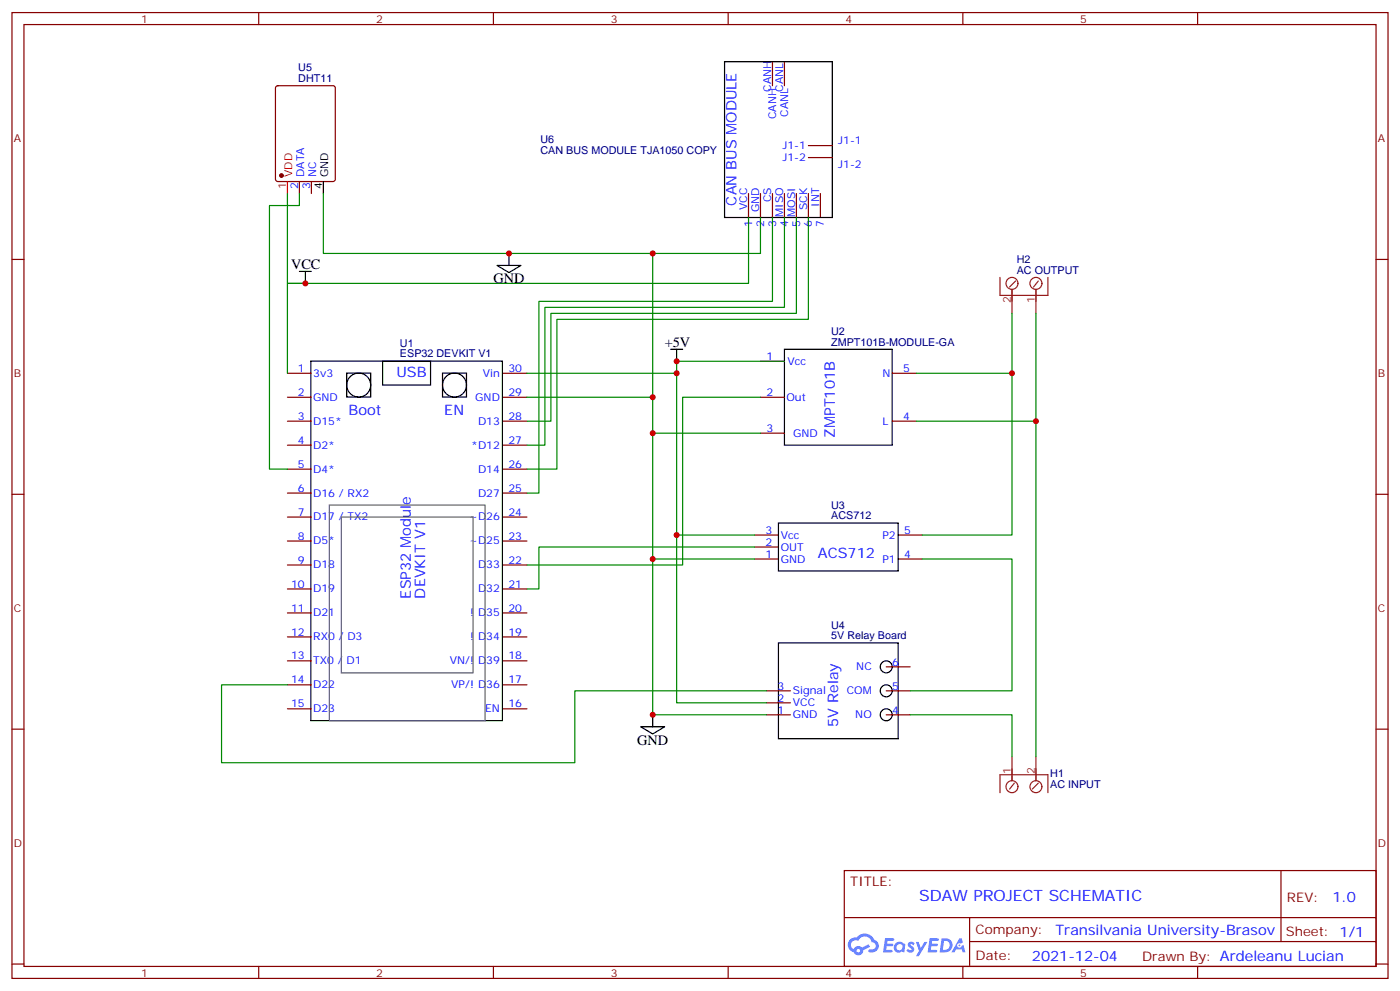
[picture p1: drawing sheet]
<svg xmlns="http://www.w3.org/2000/svg" width="412mm" height="292mm" viewBox="0 0 412 292" stroke-linecap="round" stroke-linejoin="round" font-family="sans-serif">
<g fill="none" stroke="#870000" stroke-width=".35">
<path d="M3.5 3.7h405.4v284.3h-405.4zM7.1 7.2h398.2v277.3h-398.2zM76.2 3.7v3.5M145.3 3.7v3.5M214.5 3.7v3.5M283.6 3.7v3.5M352.8 3.7v3.5M3.5 76.4h3.6M405.3 76.4h3.6M3.5 145.5h3.6M405.3 145.5h3.6M3.5 214.7h3.6"/>
<path d="M405.3 214.7h3.6M248.7 256.3h156.6v28.2h-156.6zM377.3 256.3v20.9M248.7 270.1h156.5M285.6 277.2h119.6M285.6 270.1v14.2M3.5 283.8h3.6M76.2 284.5v3.5M145.3 284.5v3.5M214.5 284.5v3.5M283.6 284.5v3.5M352.8 284.5v3.5"/>
<path d="M405.3 283.8h3.6"/>
</g>
<g fill="#5487ff">
<path d="M267.7 277.5a1.22 1.22 0 0 1 1.7 .2l-.4 .6a.47 .47 0 0 0-.3-.4 .47 .47 0 0 0-.5 .2l.1 .2a1.14 1.14 0 0 1 .8 1.8 1.14 1.14 0 0 1-1.9 0l-.2-.2 .5-.6 .7 .5a.29 .29 0 0 0 .3-.3 .29 .29 0 0 0-.2-.3 1.04 1.04 0 0 1-.6-1.7z"/>
<path d="M260.7 276.2h2.4l.3 .2-.2 .5-1.8 .1-.1 .8h1.5l.3 .4-.3 .4h-1.6l-.2 1.1h1.7l.2 .3-.2 .3-2.6 .1z"/>
<path d="M273.8 276.2h2.4l.3 .2-.1 .5-1.8 .1-.2 .8h1.6l.3 .4-.4 .4-1.6-.1-.1 1.1 1.7 .1 .2 .3-.2 .3-2.6 .1z"/>
<path d="M282.6 276.2h.7l.3 1.3-.6 .3a.69 .69 0 0 0-1 .3 .69 .69 0 0 0 .4 .9 .69 .69 0 0 0 .9-.6l.5-.2 .6 2.2h-.8l-.2-.9h-1.8l-.5 .9h-.8z"/>
<path d="M269.8 277.3h.8l.6 1.8 1.1-1.8h.9l-2.6 4.2h-.8l.9-1.5z"/>
<path d="M277.4 276.2l-.6 4.2h1.3a2.11 2.11 0 0 0 2.5-2.1 2.11 2.11 0 0 0-2.5-2.1zM278.1 277a1.39 1.39 0 0 1 1.7 1.4 1.39 1.39 0 0 1-1.8 1.2h-.3z"/>
<path d="M263.7 277.8a1.54 1.54 0 0 0-.1 2.2 1.54 1.54 0 0 0 2.2 .1l.6 .3 .3-2.3-.2-.3h-.4a1.49 1.49 0 0 0-2.4 0zM264 278.8a.94 .94 0 0 1 1.8 0 .94 .94 0 0 1-1.8 0z"/>
<path d="M250.4 276.6a2.18 2.18 0 0 0 1.1 3.7 1.44 1.44 0 0 0 1.6 .9 1.44 1.44 0 0 0 1.2-1.4l2-1.1-.5-.7-1.9 1a1.47 1.47 0 0 0-2.4 .4 1.39 1.39 0 0 1-.7-1.9 1.39 1.39 0 0 1 2-.5 2.12 2.12 0 0 1 2.2-1.3 2.12 2.12 0 0 1 1.9 1.7 1.14 1.14 0 0 1 1.1 1.4 1.14 1.14 0 0 1-1.7 .7 .43 .43 0 0 0-.5 .4 .43 .43 0 0 0 .4 .5 1.98 1.98 0 0 0 2.5-1.2 1.98 1.98 0 0 0-1.2-2.6 3.1 3.1 0 0 0-5.3-.6l-.9 .1zM252.3 279.9a.55 .55 0 0 1 1.1 0 .55 .55 0 0 1-1.1 0z"/>
<circle cx="282.6" cy="278.3" r=".26"/>
</g>
<g fill="none" stroke="#000" stroke-width=".35">
<path d="M213.4 18.2h31.8v45.8h-31.8zM95.2 53.4v3.6M88.2 79.9h3.5M90 79.9v3.5M146.4 78.1h7.1l-3.6 2.2zM149.9 74.6v3.5M91.5 106.3h56.5v105.8h-56.5zM102.1 109.8h7.1v7.1h-7.1zM112.7 106.3h14.1v7.1h-14.1zM130.4 109.8h7v7.1h-7zM197.6 102.8h3.5M199.3 102.8v3.6"/>
<path d="M231.1 102.8h31.7v28.3h-31.7zM229.3 154h35.3v14.1h-35.3zM229.3 189.3h35.3v28.2h-35.3zM188.7 214h7.1l-3.5 2.1zM192.3 210.4v3.6"/>
<circle cx="105.7" cy="113.4" r="3.5"/>
<circle cx="133.9" cy="113.4" r="3.5"/>
<circle cx="261.1" cy="196.3" r="1.76"/>
<circle cx="261.1" cy="203.4" r="1.76"/>
<circle cx="261.1" cy="210.4" r="1.76"/>
</g>
<g fill="none" stroke="#870000" stroke-width=".35">
<path d="M227.5 18.2v7M231.1 18.2v7M81.4 25.4l.4-.2h16.3l.6 .5 .1 27-.5 .7h-16.5l-.6-.4-.1-27.1zM88.2 53.4v3.6M91.7 53.4v3.6M220.5 57v7M224 57v7M227.5 57v7M231.1 57v7M234.6 57v7M238.1 57v7M238.1 46.4h7.1"/>
<path d="M238.1 42.9h7.1M241.7 57v7M84.7 116.9h7M84.7 109.9h7M148.2 116.9h7M148.2 109.9h7M224 116.9h7.1M224 106.4h7.1M262.8 109.9h7.1M84.7 138.1h7M84.7 131.1h7M84.7 124h7"/>
<path d="M148.2 138.1h7M148.2 131.1h7M148.2 124h7M224 127.5h7.1M262.8 124h7.1M84.7 159.3h7M84.7 152.2h7M84.7 145.2h7M148.2 159.3h7M148.2 152.2h7M148.2 145.2h7M222.2 157.5h7.1"/>
<path d="M264.6 157.5h7M84.7 173.4h7M84.7 166.3h7M148.2 173.4h7M148.2 166.3h7M222.2 164.6h7.1M222.2 161h7.1M264.6 164.6h7M84.7 194.6h7M84.7 187.5h7M84.7 180.4h7M148.2 194.6h7"/>
<path d="M148.2 187.5h7M148.2 180.4h7M261.1 196.3h7M84.7 208.7h7M84.7 201.6h7M148.2 208.7h7M148.2 201.6h7M225.8 210.4h7M225.8 206.9h7M225.8 203.4h7M261.1 210.4h7M261.1 203.4h7"/>
</g>
<path d="M97 148.7h45.9v63.5h-45.9zM100.5 152.2h38.8v45.9h-38.8z" fill="none" stroke="#666" stroke-width=".35"/>
<circle cx="82.9" cy="51.7" r=".53" fill="#870000" stroke="#870000" stroke-width=".35"/>
<path d="M84.7 53.4v3.6" fill="none" stroke="#f00" stroke-width=".35"/>
<g fill="none" stroke="#008700" stroke-width=".35">
<path d="M84.7 57v26.4h135.8v-19.4M88.2 57v3.5h-8.8v77.6h5.3M95.2 57v17.6h128.8v-10.6M192.3 74.6v90h29.9M227.5 64v24.7h-68.8v56.5h-3.5M231.1 64v26.5h-70.6v40.6h-5.3M234.6 64v28.3h-72.3v31.7h-7.1M238.1 64v30h-74.1v44.1h-8.8M90 83.4h-5.3v26.5M298.1 92.3v65.2h-26.5M305.2 92.3v130.5M155.2 109.9h44.1"/>
<path d="M155.2 116.9h37.1M224 116.9h-22.9v49.4h-45.9M231.1 106.4h-31.8v51.1h22.9M269.9 109.9h28.2M192.3 127.5h31.7M269.9 124h35.3M199.3 157.5v49.4h26.5M192.3 164.6v45.8h33.5M222.2 161h-63.5v12.4h-3.5M271.6 164.6h26.5v38.8h-30M84.7 201.6h-19.4v22.9h104v-21.1h56.5M268.1 210.4h30v12.4"/>
</g>
<g fill="none" stroke="#8c2424" stroke-width=".35">
<path d="M294.6 81.7v5.3h14.1v-5.3M298.1 85.2v7.1M299.2 82.7l-1.8 1.8M305.2 85.2v7.1M305.9 82.7l-1.5 1.8M294.6 233.4v-5.3h14.1v5.3M298.1 222.8v7M298.8 230.5l-1.4 1.8M305.2 222.8v7M305.9 230.5l-1.8 1.8"/>
<circle cx="298.1" cy="83.4" r="1.76"/>
<circle cx="305.2" cy="83.4" r="1.76"/>
<circle cx="298.1" cy="231.6" r="1.76"/>
<circle cx="305.2" cy="231.6" r="1.76"/>
</g>
<g fill="#c00">
<circle cx="192.3" cy="164.6" r=".88"/>
<circle cx="199.3" cy="109.9" r=".88"/>
<circle cx="199.3" cy="106.4" r=".88"/>
<circle cx="192.3" cy="210.4" r=".88"/>
<circle cx="199.3" cy="157.5" r=".88"/>
<circle cx="192.3" cy="127.5" r=".88"/>
<circle cx="192.3" cy="74.6" r=".88"/>
<circle cx="192.3" cy="116.9" r=".88"/>
<circle cx="90" cy="83.4" r=".88"/>
<circle cx="149.9" cy="74.6" r=".88"/>
<circle cx="305.2" cy="124" r=".88"/>
<circle cx="298.1" cy="109.9" r=".88"/>
</g>
<text font-size="4.6" fill="#00f" x="270.8" y="265.3">SDAW PROJECT SCHEMATIC</text>
<g font-size="4.2" fill="#00f">
<text x="217" y="60.5" transform="rotate(-90 217 60.5)">CAN BUS MODULE</text>
<text x="116.8" y="110.9">USB</text>
<text x="102.7" y="122.3">Boot</text>
<text x="130.9" y="122.3">EN</text>
<text x="245.9" y="129" transform="rotate(-90 245.9 129)">ZMPT101B</text>
<text x="240.9" y="164.2">ACS712</text>
<text x="121" y="176.2" transform="rotate(-90 121 176.2)">ESP32 Module</text>
<text x="125.2" y="176.2" transform="rotate(-90 125.2 176.2)">DEVKIT V1</text>
<text x="246.9" y="214" transform="rotate(-90 246.9 214)">5V Relay</text>
<text x="392.5" y="265.6">1.0</text>
<text x="310.9" y="275.1">Transilvania University-Brasov</text>
<text x="304" y="282.9">2021-12-04</text>
</g>
<g font-size="4.2">
<text x="85.7" y="79.2">VCC</text>
<text x="145.3" y="83.4">GND</text>
<text x="195.8" y="102.1">+5V</text>
<text x="187.7" y="219.3">GND</text>
</g>
<g font-size="3.9" fill="#800">
<text x="250.5" y="260.9">TITLE:</text>
<text x="379.1" y="265.6">REV:</text>
<text x="287.4" y="275.1">Company:</text>
<text x="378.7" y="275.7">Sheet: 1/1</text>
<text x="287.4" y="282.8">Date:</text>
<text x="336.4" y="282.8">Drawn By: Ardeleanu Lucian</text>
</g>
<g font-size="3.2" fill="#800">
<text x="41.6" y="6.7">1</text>
<text x="110.8" y="6.7">2</text>
<text x="179.9" y="6.7">3</text>
<text x="249.1" y="6.7">4</text>
<text x="318.2" y="6.7">5</text>
<text x="4.1" y="41.8">A</text>
<text x="405.9" y="41.8">A</text>
<text x="4.1" y="110.9">B</text>
<text x="405.9" y="110.9">B</text>
<text x="4.1" y="180.1">C</text>
<text x="405.9" y="180.1">C</text>
<text x="4.1" y="249.2">D</text>
<text x="405.9" y="249.2">D</text>
<text x="41.6" y="287.5">1</text>
<text x="110.8" y="287.5">2</text>
<text x="179.9" y="287.5">3</text>
<text x="249.1" y="287.5">4</text>
<text x="318.2" y="287.5">5</text>
</g>
<g font-size="3.2" fill="#000080">
<text x="87.9" y="21">U5</text>
<text x="87.9" y="24.2">DHT11</text>
<text x="159.2" y="45.3">CAN BUS MODULE TJA1050 COPY</text>
<text x="159.2" y="42.2">U6</text>
<text x="299.5" y="77.4">H2</text>
<text x="299.5" y="80.6">AC OUTPUT</text>
<text x="244.8" y="101.8">ZMPT101B-MODULE-GA</text>
<text x="244.8" y="98.6">U2</text>
<text x="117.8" y="105.1">ESP32 DEVKIT V1</text>
<text x="117.8" y="102.2">U1</text>
<text x="244.8" y="149.8">U3</text>
<text x="244.8" y="152.9">ACS712</text>
<text x="244.8" y="185">U4</text>
<text x="244.8" y="188.2">5V Relay Board</text>
<text x="309.4" y="232">AC INPUT</text>
<text x="309.4" y="228.8">H1</text>
</g>
<g font-size="3.2" fill="#00f">
<text x="227.2" y="27" transform="rotate(-90 227.2 27)">CANH</text>
<text x="230.7" y="27" transform="rotate(-90 230.7 27)">CANL</text>
<text x="228.6" y="35.1" transform="rotate(-90 228.6 35.1)">CANH</text>
<text x="232.1" y="34.5" transform="rotate(-90 232.1 34.5)">CANL</text>
<text x="230.5" y="47.4">J1-2</text>
<text x="230.5" y="43.9">J1-1</text>
<text x="246.9" y="42.5">J1-1</text>
<text x="89.6" y="52.1" transform="rotate(-90 89.6 52.1)">DATA</text>
<text x="93.1" y="52.1" transform="rotate(-90 93.1 52.1)">NC</text>
<text x="246.9" y="49.6">J1-2</text>
<text x="87.8" y="55.6" transform="rotate(-90 87.8 55.6)">2</text>
<text x="91.4" y="55.6" transform="rotate(-90 91.4 55.6)">3</text>
<text x="227.2" y="59.6" transform="rotate(-90 227.2 59.6)">CS</text>
<text x="220.1" y="61.8" transform="rotate(-90 220.1 61.8)">VCC</text>
<text x="223.7" y="62.5" transform="rotate(-90 223.7 62.5)">GND</text>
<text x="230.7" y="63.9" transform="rotate(-90 230.7 63.9)">MISO</text>
<text x="234.2" y="63.9" transform="rotate(-90 234.2 63.9)">MOSI</text>
<text x="237.8" y="61.8" transform="rotate(-90 237.8 61.8)">SCK</text>
<text x="241.3" y="60.9" transform="rotate(-90 241.3 60.9)">INT</text>
<text x="221.5" y="66.9" transform="rotate(-90 221.5 66.9)">1</text>
<text x="225.1" y="66.9" transform="rotate(-90 225.1 66.9)">2</text>
<text x="228.6" y="66.9" transform="rotate(-90 228.6 66.9)">3</text>
<text x="232.1" y="66.9" transform="rotate(-90 232.1 66.9)">4</text>
<text x="235.7" y="66.9" transform="rotate(-90 235.7 66.9)">5</text>
<text x="239.2" y="66.9" transform="rotate(-90 239.2 66.9)">6</text>
<text x="242.7" y="66.9" transform="rotate(-90 242.7 66.9)">7</text>
<text x="225.8" y="106">1</text>
<text x="231.9" y="107.4">Vcc</text>
<text x="87.8" y="109.5">1</text>
<text x="92.3" y="110.9">3v3</text>
<text x="142.2" y="110.9">Vin</text>
<text x="149.8" y="109.5">30</text>
<text x="260" y="110.9">N</text>
<text x="266.1" y="109.5">5</text>
<text x="87.8" y="116.5">2</text>
<text x="92.3" y="118">GND</text>
<text x="140" y="118">GND</text>
<text x="149.8" y="116.5">29</text>
<text x="225.8" y="116.6">2</text>
<text x="231.7" y="118">Out</text>
<text x="87.8" y="123.6">3</text>
<text x="92.3" y="125">D15*</text>
<text x="140.8" y="125">D13</text>
<text x="149.8" y="123.6">28</text>
<text x="260" y="125.1">L</text>
<text x="266.1" y="123.6">4</text>
<text x="87.8" y="130.7">4</text>
<text x="149.8" y="130.7">27</text>
<text x="225.8" y="127.2">3</text>
<text x="233.7" y="128.6">GND</text>
<text x="87.8" y="137.7">5</text>
<text x="92.3" y="132.1">D2*</text>
<text x="138.8" y="132.1">*D12</text>
<text x="149.8" y="137.7">26</text>
<text x="92.3" y="139.1">D4*</text>
<text x="140.8" y="139.1">D14</text>
<text x="87.8" y="144.8">6</text>
<text x="92.3" y="146.2">D16 / RX2</text>
<text x="140.8" y="146.2">D27</text>
<text x="149.8" y="144.8">25</text>
<text x="87.8" y="151.8">7</text>
<text x="92.3" y="153.2">D17 / TX2</text>
<text x="138.2" y="153.2">~D26</text>
<text x="149.8" y="151.8">24</text>
<text x="87.8" y="158.9">8</text>
<text x="92.3" y="160.3">D5*</text>
<text x="138.2" y="160.3">~D25</text>
<text x="149.8" y="158.9">23</text>
<text x="225.5" y="160.7">2</text>
<text x="225.5" y="157.2">3</text>
<text x="230" y="158.6">Vcc</text>
<text x="259.9" y="158.6">P2</text>
<text x="266.3" y="157.2">5</text>
<text x="87.8" y="165.9">9</text>
<text x="92.3" y="167.3">D18</text>
<text x="140.8" y="167.3">D33</text>
<text x="149.8" y="165.9">22</text>
<text x="225.5" y="164.2">1</text>
<text x="230" y="165.6">GND</text>
<text x="230" y="162.1">OUT</text>
<text x="259.9" y="165.6">P1</text>
<text x="266.3" y="164.2">4</text>
<text x="85.8" y="173">10</text>
<text x="149.8" y="173">21</text>
<text x="92.3" y="174.4">D19</text>
<text x="140.8" y="174.4">D32</text>
<text x="85.8" y="180">11</text>
<text x="92.3" y="181.5">D21</text>
<text x="138.4" y="181.5">! D35</text>
<text x="149.8" y="180">20</text>
<text x="85.8" y="187.1">12</text>
<text x="92.3" y="188.5">RX0 / D3</text>
<text x="138.4" y="188.5">! D34</text>
<text x="149.8" y="187.1">19</text>
<text x="85.8" y="194.2">13</text>
<text x="92.3" y="195.6">TX0 / D1</text>
<text x="132.5" y="195.6">VN/! D39</text>
<text x="149.8" y="194.2">18</text>
<text x="252.2" y="197.4">NC</text>
<text x="262.8" y="196">6</text>
<text x="85.8" y="201.2">14</text>
<text x="92.3" y="202.6">D22</text>
<text x="132.9" y="202.6">VP/! D36</text>
<text x="149.8" y="201.2">17</text>
<text x="229.1" y="203">3</text>
<text x="262.8" y="203">5</text>
<text x="85.8" y="208.3">15</text>
<text x="92.3" y="209.7">D23</text>
<text x="142.9" y="209.7">EN</text>
<text x="149.8" y="208.3">16</text>
<text x="229.1" y="206.6">2</text>
<text x="233.5" y="208">VCC</text>
<text x="233.5" y="204.4">Signal</text>
<text x="249.4" y="204.4">COM</text>
<text x="229.1" y="210.1">1</text>
<text x="233.5" y="211.5">GND</text>
<text x="251.9" y="211.5">NO</text>
<text x="262.8" y="210.1">4</text>
</g>
<g font-size="3.2" fill="#f00">
<text x="86.1" y="52.1" transform="rotate(-90 86.1 52.1)">VDD</text>
<text x="84.3" y="55.6" transform="rotate(-90 84.3 55.6)">1</text>
</g>
<g font-size="3.2">
<text x="96.7" y="52.1" transform="rotate(-90 96.7 52.1)">GND</text>
<text x="94.9" y="55.6" transform="rotate(-90 94.9 55.6)">4</text>
</g>
<g font-size="3.2" fill="#8d2323">
<text x="297.7" y="89.3" transform="rotate(-90 297.7 89.3)">2</text>
<text x="304.8" y="89.3" transform="rotate(-90 304.8 89.3)">1</text>
<text x="297.7" y="227.7" transform="rotate(-90 297.7 227.7)">1</text>
<text x="304.8" y="227.7" transform="rotate(-90 304.8 227.7)">2</text>
</g>
</svg>
